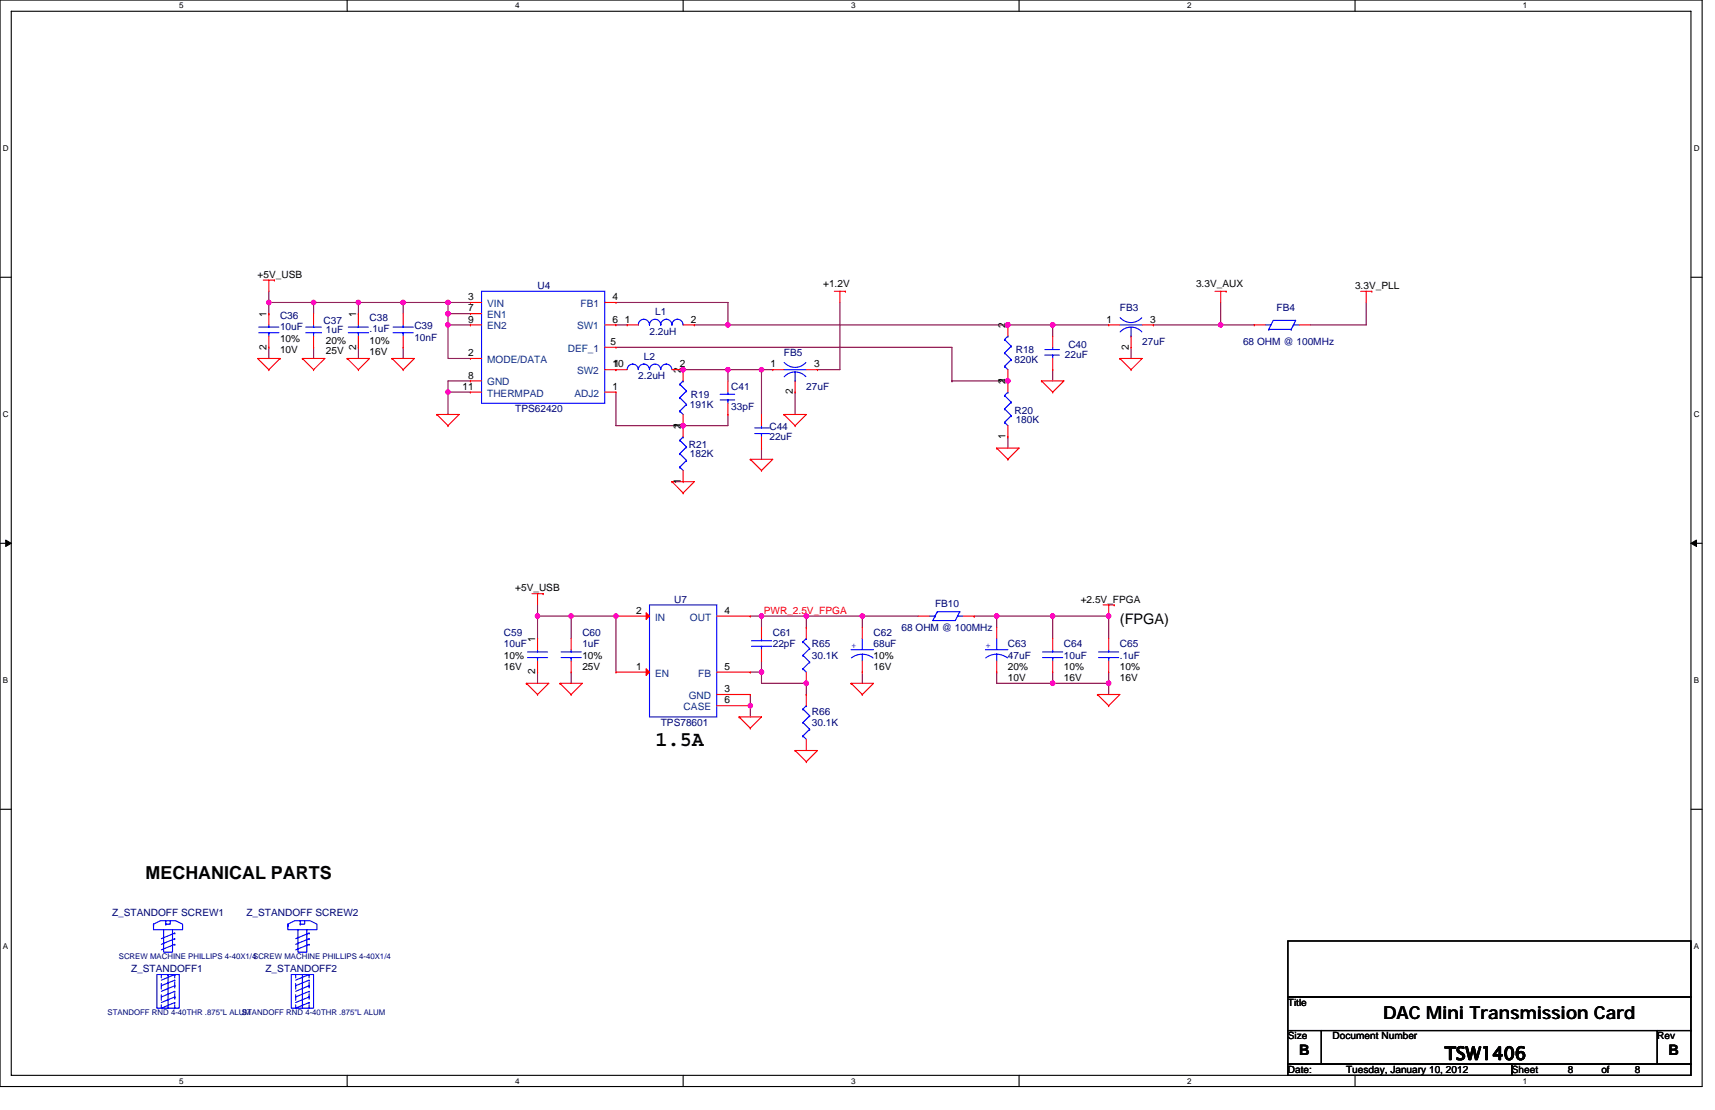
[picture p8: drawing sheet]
<svg xmlns="http://www.w3.org/2000/svg" width="432mm" height="279mm" viewBox="0 0 432 279" stroke-linecap="round" stroke-linejoin="round" font-family="sans-serif">
<path d="M0 0h428.6v273.5h-428.6zM2.8 2.8h422.9v267.9h-422.9z" fill="none" stroke="#000" stroke-width=".28"/>
<g fill="#fff">
<path d="M45.1 .3h1.1v2.3h-1.1z"/>
<path d="M45.1 271h1.1v2.2h-1.1z"/>
</g>
<path d="M87.4 0v2.8M87.4 270.7v2.8" fill="none" stroke="#000" stroke-width=".28"/>
<g fill="#fff">
<path d="M129.7 .3h1.1v2.3h-1.1z"/>
<path d="M129.7 271h1.1v2.2h-1.1z"/>
</g>
<path d="M172 0v2.8M172 270.7v2.8" fill="none" stroke="#000" stroke-width=".28"/>
<g fill="#fff">
<path d="M214.3 .3h1.1v2.3h-1.1z"/>
<path d="M214.3 271h1.1v2.2h-1.1z"/>
</g>
<path d="M256.6 0v2.8M256.6 270.7v2.8" fill="none" stroke="#000" stroke-width=".28"/>
<g fill="#fff">
<path d="M298.9 .3h1.1v2.3h-1.1z"/>
<path d="M298.9 271h1.1v2.2h-1.1z"/>
</g>
<path d="M341.2 0v2.8M341.2 270.7v2.8" fill="none" stroke="#000" stroke-width=".28"/>
<g fill="#fff">
<path d="M383.5 .3h1.1v2.3h-1.1z"/>
<path d="M383.5 271h1.1v2.2h-1.1z"/>
<path d="M.7 36.3h1.5v2.3h-1.5z"/>
<path d="M426.5 36.3h1.4v2.3h-1.4z"/>
<path d="M.7 103.3h1.5v2.2h-1.5z"/>
<path d="M426.5 103.3h1.4v2.2h-1.4z"/>
</g>
<path d="M0 69.8h2.8M425.7 69.8h2.9" fill="none" stroke="#000" stroke-width=".28"/>
<g fill="#fff">
<path d="M.7 170.2h1.4v2.3h-1.4z"/>
<path d="M426.5 170.2h1.3v2.3h-1.3z"/>
</g>
<path d="M0 136.8h2.8M425.7 136.8h2.9" fill="none" stroke="#000" stroke-width=".28"/>
<path d="M1.4 135.9l1.4 .9-1.4 .8zM425.7 136.8l1.4-.9v1.7z" fill="#000" stroke="#000" stroke-width=".25"/>
<g fill="#fff">
<path d="M.7 237.2h1.4v2.2h-1.4z"/>
<path d="M426.4 237.2h1.4v2.2h-1.4z"/>
</g>
<path d="M0 203.7h2.8M425.7 203.7h2.9M324.3 236.9h101.4v14.1h-101.4zM324.3 251h101.4v8.4h-101.4zM324.3 259.4h8.4v8.5h-8.4zM332.7 259.4h84.6v8.5h-84.6zM417.3 259.4h8.4v8.5h-8.4zM324.3 267.9h56.3v2.8h-56.3zM380.6 267.9h45.1v2.8h-45.1z" fill="none" stroke="#000" stroke-width=".28"/>
<g fill="none" stroke="#800040" stroke-width=".28">
<path d="M67.7 76.1h11.3v2.9M67.7 76.1h.1M67.7 73.3v2.8M67.7 76.1v2.9M79 76.1h11.2v2.9M79 76.1h.1M90.2 76.1h11.3v2.9M90.2 76.1h.1M101.5 76.1h11.3v2.9M101.5 76.1h.1M112.8 79h.1M112.8 76.1h.1"/>
<path d="M112.8 79h5.6M112.8 76.1h5.6M112.8 79v2.8M155.1 76.1h28.2v5.7M211.5 76.1v16.9h-5.7M307.3 76.1v5.7M344 76.1v5.7h-14.1M67.7 87.4v2.8M79 87.4v2.8M90.2 87.4v2.8M101.5 87.4v2.8M112.8 81.8h.1"/>
<path d="M112.8 81.8v8.4h5.6M112.8 98.7h.1M112.8 98.7v5.6M112.8 81.8h5.6M112.8 98.7h5.6M118.4 95.9h-5.6v2.8M155.1 81.8h2.8M155.1 87.4h84.6v8.5M155.1 98.7v8.4h16.9M172 93h.1M172 93h22.6M174.8 81.8h8.5"/>
<path d="M183.3 81.8h.1M183.3 93v2.9M183.3 93h.1M183.3 81.8h95.8M191.7 93h.1M191.7 93v11.3M200.2 98.7v5.6M239.7 95.9h.1M239.7 95.9h14.1M253.8 81.8h.1M265 81.8v2.8M265 93v2.9"/>
<path d="M265 81.8h.1M284.8 87.4v2.8M290.4 81.8h16.9M307.3 81.8h.1M307.3 81.8h8.5M172 107.1h.1M183.3 104.3v2.8h-11.3M191.7 112.8v2.8M253.8 110v2.8M135.3 152.3v2.8M135.3 155.1v5.6M135.3 155.1h.1"/>
<path d="M135.3 155.1h19.8M143.8 155.1h.1M143.8 155.1v5.6M155.1 155.1h.1M155.1 155.1v14.1M188.9 155.1h2.8M191.7 155.1h.1M191.7 155.1h11.3v2.8M191.7 155.1v2.8M203 155.1h.1M203 155.1h28.2M217.1 155.1h.1"/>
<path d="M217.1 155.1v2.8M245.3 155.1h.1M245.3 155.1h5.7M251 155.1v2.8M251 155.1h14M265 155.1h.1M265 155.1h14.1M265 155.1v5.6M279.1 155.1h.1M279.1 155.1v5.6M135.3 169.2v2.8M143.8 169.2v2.8"/>
<path d="M188.9 174.8v2.8M188.9 177.6h.1M188.9 177.6v2.9M188.9 169.2h2.8M191.7 169.2v2.8h11.3v2.8M191.7 169.2h.1M191.7 166.4v2.8M203 174.8h.1M217.1 169.2v2.8M251 169.2v2.8h14M265 169.2v2.8M265 172h.1"/>
<path d="M265 172h14.1M279.1 169.2v2.8M279.1 172v2.8"/>
</g>
<g fill="#f0f" stroke="#f0f" stroke-width=".28">
<circle cx="253.7" cy="81.8" r=".55"/>
<circle cx="183.3" cy="81.8" r=".55"/>
<circle cx="265" cy="81.8" r=".55"/>
<circle cx="253.7" cy="95.9" r=".55"/>
<circle cx="172" cy="93" r=".56"/>
<circle cx="112.8" cy="78.9" r=".55"/>
<circle cx="101.5" cy="76.1" r=".56"/>
<circle cx="191.7" cy="93" r=".55"/>
<circle cx="172" cy="107.1" r=".56"/>
<circle cx="112.8" cy="81.8" r=".55"/>
<circle cx="67.7" cy="76.1" r=".55"/>
<circle cx="78.9" cy="76.1" r=".55"/>
<circle cx="90.2" cy="76.1" r=".55"/>
<circle cx="112.8" cy="98.7" r=".55"/>
<circle cx="112.8" cy="76.1" r=".55"/>
<circle cx="183.3" cy="93" r=".55"/>
<circle cx="307.3" cy="81.8" r=".55"/>
<circle cx="155.1" cy="155.1" r=".55"/>
<circle cx="143.8" cy="155.1" r=".56"/>
<circle cx="279.1" cy="155.1" r=".55"/>
<circle cx="279.1" cy="172" r=".56"/>
<circle cx="265" cy="172" r=".56"/>
<circle cx="265" cy="155.1" r=".55"/>
<circle cx="250.9" cy="155.1" r=".55"/>
<circle cx="217.1" cy="155.1" r=".55"/>
<circle cx="203" cy="155.1" r=".55"/>
<circle cx="188.9" cy="177.6" r=".55"/>
<circle cx="135.3" cy="155.1" r=".55"/>
<circle cx="191.7" cy="155.1" r=".55"/>
<circle cx="203" cy="172" r=".56"/>
<circle cx="191.7" cy="169.2" r=".55"/>
</g>
<g fill="none" stroke="#f00" stroke-width=".28">
<path d="M66.3 70.5h2.8M67.7 70.5v2.8M67.7 79h.1M67.7 79v2.8M69.1 70.5h.1M79 79v2.8M90.2 79h.1M90.2 79v2.8M101.5 79v2.8M118.4 76.1h.1M118.4 79h.1M118.4 76.1h2.8"/>
<path d="M118.4 79h2.8M152.3 76.1h2.8M155.1 76.1h.1M210.1 73.3h2.8M211.5 73.3v2.8M212.9 73.3h.1M305.9 73.3h2.8M307.3 73.3v2.8M308.7 73.3h.1M342.6 73.3h2.8M344 73.3v2.8M345.4 73.3h.1"/>
<path d="M67.7 93h.1M67.7 87.4h.1M67.7 84.6v2.8M70.5 90.2h-5.6l2.8 2.8M70.5 90.2h.1M70.5 90.2l-2.8 2.8M76.1 90.2h5.7l-2.8 2.8M76.1 90.2h.1M76.1 90.2l2.9 2.8M79 93h.1M79 87.4h.1M79 84.6v2.8"/>
<path d="M87.4 90.2h5.6l-2.8 2.8M87.4 90.2h.1M87.4 90.2l2.8 2.8M90.2 93h.1M90.2 87.4h.1M90.2 84.6v2.8M98.7 90.2h5.6l-2.8 2.8M98.7 90.2h.1M98.7 90.2l2.8 2.8M101.5 93h.1M101.5 87.4h.1M101.5 84.6v2.8"/>
<path d="M118.4 90.2h.1M118.4 98.7h.1M118.4 81.8h.1M118.4 95.9h.1M118.4 81.8h2.8M118.4 90.2h2.8M118.4 98.7h2.8M118.4 95.9h2.8M152.3 81.8h2.8M152.3 93h5.6M152.3 98.7h2.8M152.3 87.4h2.8"/>
<path d="M155.1 98.7h.1M155.1 87.4h.1M155.1 93h.1M155.1 81.8h.1M157.9 81.8h.1M157.9 81.8h2.8M169.2 93h2.8M172 93h.1M172 93v2.9M172 81.8h2.8M174.8 81.8h.1M183.3 95.9v2.8"/>
<path d="M194.6 93h.1M194.6 93h2.8M200.2 98.7h.1M200.2 95.9v2.8M203 93h2.8M205.8 93h.1M253.8 95.9h.1M253.8 81.8h.1M253.8 81.8v2.8M253.8 93v5.7M262.2 95.9h5.7l-2.9 2.8M262.2 95.9h.1"/>
<path d="M262.2 95.9l2.8 2.8M265 98.7h.1M265 84.6v2.8M265 93h.1M265 90.2v2.8M279.1 81.8h.1M279.1 81.8h2.9M282 90.2h5.6l-2.8 2.8M282 90.2h.1M282 90.2l2.8 2.8M284.8 93h.1M284.8 87.4h.1"/>
<path d="M284.8 84.6v2.8M287.6 81.8h2.8M290.4 81.8h.1M315.8 81.8h.1M315.8 81.8h2.8M327.1 81.8h2.8M110 104.3h5.6l-2.8 2.8M110 104.3h.1M110 104.3l2.8 2.8M112.8 107.1h.1M172 107.1h.1M172 104.3v5.7"/>
<path d="M172 118.4v2.8M183.3 104.3h.1M183.3 101.5v2.8M188.9 115.6h5.7l-2.9 2.8M188.9 115.6h.1M188.9 115.6l2.8 2.8M191.7 118.4h.1M191.7 104.3v2.8M191.7 112.8h.1M191.7 110v2.8M197.4 104.3h5.6l-2.8 2.8M197.4 104.3h.1"/>
<path d="M197.4 104.3l2.8 2.8M200.2 107.1h.1M251 112.8h5.6l-2.8 2.8M251 112.8h.1M251 112.8l2.8 2.8M253.8 115.6h.1M253.8 110h.1M253.8 107.1v2.9M169.2 121.2h5.6l-2.8 2.9M169.2 121.2h.1M169.2 121.2l2.8 2.9M172 124.1h.1"/>
<path d="M172 121.2h.1M133.9 149.4h2.9M135.3 149.4v2.9M136.8 149.4h.1M155.1 155.1h.1M155.1 155.1h8.4M180.5 155.1h8.4M188.9 155.1h.1M191.7 157.9v2.8M203 157.9h.1M203 157.9v2.8M217.1 157.9v2.8"/>
<path d="M231.2 155.1h2.8M242.5 155.1h2.8M245.3 155.1h.1M251 157.9v2.8M277.7 152.3h2.8M279.1 152.3v2.8M280.5 152.3h.1M132.5 172h5.7l-2.9 2.8M132.5 172h.1M132.5 172l2.8 2.8M135.3 174.8h.1M135.3 160.7h.1"/>
<path d="M135.3 169.2h.1M135.3 160.7v2.8M135.3 166.4v2.8M141 172h5.6l-2.8 2.8M141 172h.1M141 172l2.8 2.8M143.8 174.8h.1M143.8 160.7v2.8M143.8 169.2h.1M143.8 166.4v2.8M155.1 169.2h.1M155.1 169.2h8.4"/>
<path d="M180.5 169.2h8.4M180.5 174.8h8.4M180.5 177.6h8.4M188.9 169.2h.1M188.9 174.8h.1M188.9 177.6h.1M191.7 166.4h.1M191.7 163.5v2.9M203 174.8h.1M203 169.2v2.8M203 174.8v2.8M214.3 172h5.6l-2.8 2.8"/>
<path d="M214.3 172h.1M214.3 172l2.8 2.8M217.1 174.8h.1M217.1 169.2h.1M217.1 166.4v2.8M251 169.2h.1M251 166.4v2.8M265 160.7v2.8M265 169.2h.1M265 166.4v2.8M276.3 174.8h5.7l-2.9 2.8M276.3 174.8h.1"/>
<path d="M276.3 174.8l2.8 2.8M279.1 177.6h.1M279.1 160.7v2.8M279.1 169.2h.1M279.1 166.4v2.8M186.1 180.5h5.6l-2.8 2.8M186.1 180.5h.1M186.1 180.5l2.8 2.8M188.9 183.3h.1M200.2 188.9h5.6l-2.8 2.8M200.2 188.9h.1M200.2 188.9l2.8 2.8"/>
<path d="M203 191.7h.1M203 186.1v2.8"/>
</g>
<g fill="none" stroke="#00f" stroke-width=".28">
<path d="M121.2 73.3h31.1v28.2h-31.1zM282 79.9a3.6 3.6 0 0 0 5.5 .1M65.2 83.8h5M65.2 82.3h5M67.7 81.8v.5M67.7 83.8h.1M67.7 83.8v.8M77 83.8h3.9M77 82.3h3.9M79 81.8v.5M79 83.8h.1M79 83.8v.8"/>
<path d="M87.7 83.8h5.1M87.7 82.3h5.1M90.2 81.8v.5M90.2 83.8h.1M90.2 83.8v.8M99 83.8h5.1M99 82.3h5.1M101.5 81.8v.5M101.5 83.8h.1M101.5 83.8v.8M157.9 93a1.38 1.38 0 0 1 1.4-1.3 1.4 1.4 0 0 1 1.4 1.3 1.41 1.41 0 0 1 1.4-1.3 1.4 1.4 0 0 1 1.4 1.3 1.42 1.42 0 0 1 1.4-1.3 1.42 1.42 0 0 1 1.4 1.3 1.42 1.42 0 0 1 1.4-1.3h.1a1.4 1.4 0 0 1 1.4 1.3M160.7 81.8a1.38 1.38 0 0 1 1.4-1.4 1.4 1.4 0 0 1 1.4 1.4 1.41 1.41 0 0 1 1.4-1.4 1.41 1.41 0 0 1 1.4 1.4h.1a1.38 1.38 0 0 1 1.3-1.4h.1a1.4 1.4 0 0 1 1.4 1.4 1.38 1.38 0 0 1 1.4-1.4 1.4 1.4 0 0 1 1.4 1.4"/>
<path d="M171.2 96.7h.1M171.2 96.7l1.6 1.7M172 95.9h.1M172 95.9l-.8 .8M172.8 98.4h.1M172.8 98.4l-1.6 1.7M181.3 99.3h3.7M183.3 98.7v.6M197.4 93h5.6M197.4 91.2a3.6 3.6 0 0 0 5.5 0M200.2 95.9h.1M200.2 93.6v2.3"/>
<path d="M202.9 94.8a3.7 3.7 0 0 0-5.5 0M252.9 99.5h.1M252.9 92.2h.1M252.9 88.8h.1M252.9 85.4h.1M252.9 99.5l1.7 1.7M252.9 92.2l.9 .8M252.9 88.8l1.7 1.7M252.9 85.4l1.7 1.7M253.8 98.7h.1M253.8 84.6h.1M253.8 98.7l-.9 .8"/>
<path d="M253.8 84.6l-.9 .8M254.6 90.5h.1M254.6 87.1h.1M254.6 90.5l-1.7 1.7M254.6 87.1l-1.7 1.7M263.1 89.4h3.6M263.1 88h3.6M265 87.4v.6M265 89.4h.1M265 89.4v.8M282 81.8h5.6M284.8 84.6h.1"/>
<path d="M284.8 82.3v2.3M287.5 83.5a3.7 3.7 0 0 0-5.5 .1M318.6 81.8h1.4M319.4 82.9h.1M319.4 82.9l1.2-2.3h5.6l-1.1 2.3M319.4 82.9h5.7M325.1 82.9h.1M325.6 81.8h.1M325.6 81.8h1.5M171.2 117.6h.1M171.2 114.2h.1M171.2 110.8h.1"/>
<path d="M171.2 103.5h.1M171.2 100.1h.1M171.2 117.6l.8 .8M171.2 114.2l1.6 1.7M171.2 110.8l1.6 1.7M171.2 103.5l.8 .8M171.2 100.1l1.6 1.7M172 110h.1M172 110l-.8 .8M172.8 115.9h.1M172.8 112.5h.1M172.8 101.8h.1"/>
<path d="M172.8 115.9l-1.6 1.7M172.8 112.5l-1.6 1.7M172.8 101.8l-1.6 1.7M181.3 100.7h3.7M183.3 100.7h.1M183.3 100.7v.8M190 109.1h3.7M190 107.7h3.7M191.7 107.1v.6M191.7 109.1h.1M191.7 109.1v.9M252.9 106.3h.1"/>
<path d="M252.9 102.9h.1M252.9 106.3l.9 .8M252.9 102.9l1.7 1.7M254.6 104.6h.1M254.6 101.2h.1M254.6 104.6l-1.7 1.7M254.6 101.2l-1.7 1.7M163.5 152.3h17v28.2h-17zM234 155.1h1.4M235.4 155.1h.1M236 154h.1M236 154l-1.1 2.2h5.6l1.1-2.2"/>
<path d="M236 154h5.6M241.1 155.1h1.4M241.6 154h.1M132.8 165.5h5.1M132.8 164.1h5.1M135.3 163.5v.6M135.3 165.5h.1M135.3 165.5v.9M141.3 165.5h5M141.3 164.1h5M143.8 163.5v.6M143.8 165.5h.1"/>
<path d="M143.8 165.5v.9M189.2 162.7h5.1M189.2 161.3h5.1M191.7 160.7v.6M191.7 162.7h.1M191.7 162.7v.8M202.2 178.5h.1M202.2 168.3h.1M202.2 165h.1M202.2 161.6h.1M202.2 178.5l1.7 1.7M202.2 168.3l.8 .9"/>
<path d="M202.2 165l1.7 1.6M202.2 161.6l1.7 1.7M203 177.6h.1M203 160.7h.1M203 177.6l-.8 .9M203 160.7l-.8 .9M203.9 166.6h.1M203.9 163.3h.1M203.9 166.6l-1.7 1.7M203.9 163.3l-1.7 1.7M214.3 163.5h5.6M217.1 164.7l-1.5 .2-1.2 .7"/>
<path d="M217.1 164.7l1.4 .2 1.3 .7M217.1 164.7v1.7M217.1 160.7v2.8M248.1 163.5h5.7M250.9 164.7l-1.4 .2-1.3 .7M250.9 164.7l1.5 .2 1.3 .7M251 164.7v1.7M251 160.7v2.8M262.5 165.5h5.1M262.5 164.1h5.1M265 163.5v.6M265 165.5h.1"/>
<path d="M265 165.5v.9M276.6 165.5h5.1M276.6 164.1h5.1M279.1 163.5v.6M279.1 165.5h.1M279.1 165.5v.9M202.2 185.3h.1M202.2 181.9h.1M202.2 185.3l.8 .8M202.2 181.9l1.7 1.7M203.9 183.6h.1M203.9 180.2h.1"/>
<path d="M203.9 183.6l-1.7 1.7M203.9 180.2l-1.7 1.7M38.7 232.6l1.6-.8h4l1.7 .8v1.4h-2.6v5.7h-2.2v-5.7h-2.5zM41.2 234h2.2M41.7 232.6h.1M41.7 231.8v.8M42.9 231.8v.8h-1.2M44 234.9h.1M44 236.3h.1M44 237.7h.1M44 234.9l-3.4 1.4M44 236.3l-3.4 1.4"/>
<path d="M44 237.7l-3.4 1.4M72.5 232.6l1.7-.8h3.9l1.7 .8v1.4h-2.5v5.7h-2.3v-5.7h-2.5zM75 234h2.3M75.6 232.6h.1M75.6 231.8v.8M76.7 231.8v.8h-1.1M77.8 234.9h.1M77.8 236.3h.1M77.8 237.7h.1M77.8 234.9l-3.4 1.4M77.8 236.3l-3.4 1.4M77.8 237.7l-3.4 1.4"/>
<path d="M39.5 245.3h5.6v8.5h-5.6zM40.6 245.3v.8M40.6 247.6v1.4M40.6 250.4v1.4M42.3 245.3h.1M42.3 245.3v8.5M44 245.3h.1M44 246.7h.1M44 248.1h.1M44 249.5h.1M44 251h.1M44 252.3h.1"/>
<path d="M44 252.3l-3.4 1.5v-.9M44 245.3v.8M44 247.3v1.4M44 250.1v1.4M44 252.9v.9M44 245.3l-3.4 1.4M44 246.7l-3.4 1.4M44 248.1l-3.4 1.4M44 249.5l-3.4 1.5M44 251l-3.4 1.3M73.3 245.3h5.7v8.5h-5.7zM74.4 245.3v.8"/>
<path d="M74.4 247.6v1.4M74.4 250.4v1.4M76.1 245.3h.1M76.1 245.3v8.5M77.8 245.3h.1M77.8 246.7h.1M77.8 248.1h.1M77.8 249.5h.1M77.8 251h.1M77.8 252.3h.1M77.8 252.3l-3.4 1.5v-.9M77.8 245.3v.8"/>
<path d="M77.8 247.3v1.4M77.8 250.1v1.4M77.8 252.9v.9M77.8 245.3l-3.4 1.4M77.8 246.7l-3.4 1.4M77.8 248.1l-3.4 1.4M77.8 249.5l-3.4 1.5M77.8 251l-3.4 1.3"/>
</g>
<g fill="#f00" stroke="#f00" stroke-width=".28">
<path d="M162.7 154.2l.8 .9-.8 .8z"/>
<path d="M162.7 168.3l.8 .9-.8 .8z"/>
</g>
<text font-size="5.4" x="165" y="187.8">1.5A</text>
<g font-size="4.5">
<text x="36.7" y="221.3">MECHANICAL PARTS</text>
<text x="348.2" y="256.6">DAC Mini Transmission Card</text>
<text x="363.7" y="266.7">TSW1406</text>
</g>
<g font-size="3.7">
<text x="282" y="157">(FPGA)</text>
<text x="327.1" y="265.6">B</text>
<text x="420.1" y="265.6">B</text>
</g>
<g font-size="2.5">
<text x="64.9" y="69.9">+5V_USB</text>
<text x="117.9" y="75.5">3</text>
<text x="154.2" y="75.5">4</text>
<text x="207.2" y="72.2">+1.2V</text>
<text x="301.1" y="72.2">3.3V_AUX</text>
<text x="341.2" y="72.7">3.3V_PLL</text>
<text x="67.1" y="79.8" transform="rotate(-90 67.1 79.8)">1</text>
<text x="89.6" y="79.8" transform="rotate(-90 89.6 79.8)">1</text>
<text x="117.9" y="81.2">9</text>
<text x="117.9" y="78.4">7</text>
<text x="154.2" y="81.2">6</text>
<text x="157.3" y="81.2">1</text>
<text x="174" y="81.2">2</text>
<text x="253.2" y="82.6" transform="rotate(-90 253.2 82.6)">2</text>
<text x="278.6" y="81.2">1</text>
<text x="289.6" y="81.2">3</text>
<text x="67.1" y="88" transform="rotate(-90 67.1 88)">2</text>
<text x="70.5" y="86">10%</text>
<text x="70.5" y="88.8">10V</text>
<text x="82.1" y="86.6">20%</text>
<text x="82.1" y="89.1">25V</text>
<text x="89.6" y="88" transform="rotate(-90 89.6 88)">2</text>
<text x="93" y="86.6">10%</text>
<text x="93" y="89.4">16V</text>
<text x="117.9" y="89.6">2</text>
<text x="153.7" y="86.8">5</text>
<text x="284.2" y="88" transform="rotate(-90 284.2 88)">2</text>
<text x="117.9" y="95.3">8</text>
<text x="154.2" y="92.5">10</text>
<text x="154.5" y="92.5">1</text>
<text x="171.2" y="92.5">2</text>
<text x="171.4" y="93.9" transform="rotate(-90 171.4 93.9)">2</text>
<text x="194" y="92.5">1</text>
<text x="205" y="92.5">3</text>
<text x="116.4" y="98.1">11</text>
<text x="154.2" y="98.1">1</text>
<text x="199.6" y="99.3" transform="rotate(-90 199.6 99.3)">2</text>
<text x="253.2" y="96.7" transform="rotate(-90 253.2 96.7)">21</text>
<text x="171.4" y="108" transform="rotate(-90 171.4 108)">21</text>
<text x="253.2" y="110.5" transform="rotate(-90 253.2 110.5)">1</text>
<text x="171.4" y="121.8" transform="rotate(-90 171.4 121.8)">1</text>
<text x="129.7" y="148.9">+5V_USB</text>
<text x="160.1" y="154.5">2</text>
<text x="182.4" y="154.5">4</text>
<text x="272.1" y="151.7">+2.5V_FPGA</text>
<text x="134.7" y="161.6" transform="rotate(-90 134.7 161.6)">1</text>
<text x="126.9" y="165.8">10%</text>
<text x="146.6" y="165.8">10%</text>
<text x="219.9" y="165.8">10%</text>
<text x="126.9" y="168.6">16V</text>
<text x="134.7" y="169.8" transform="rotate(-90 134.7 169.8)">2</text>
<text x="146.6" y="168.6">25V</text>
<text x="160.1" y="168.6">1</text>
<text x="182.4" y="168.6">5</text>
<text x="219.9" y="168.6">16V</text>
<text x="253.8" y="171.4">10V</text>
<text x="253.8" y="168.6">20%</text>
<text x="267.9" y="168.6">10%</text>
<text x="267.9" y="171.4">16V</text>
<text x="282" y="168.6">10%</text>
<text x="282" y="171.4">16V</text>
<text x="182.4" y="174.2">3</text>
<text x="182.4" y="177">6</text>
<text x="324.3" y="253.2">Title</text>
<text x="324.3" y="261.6">Size</text>
<text x="335.5" y="261.6">Document Number</text>
<text x="417.3" y="261.6">Rev</text>
<text x="324.3" y="270.1">Date:</text>
<text x="338.9" y="270.1">Tuesday, January 10, 2012</text>
<text x="380.6" y="270.1">Sheet</text>
<text x="394.7" y="270.1">8</text>
<text x="403.2" y="270.1">of</text>
<text x="411.6" y="270.1">8</text>
</g>
<g font-size="2.5" fill="#004080">
<text x="122.7" y="77.3">VIN</text>
<text x="146.2" y="77.3">FB1</text>
<text x="122.7" y="82.9">EN2</text>
<text x="122.7" y="80.1">EN1</text>
<text x="145.3" y="82.9">SW1</text>
<text x="142.9" y="88.6">DEF_1</text>
<text x="122.7" y="91.4">MODE/DATA</text>
<text x="145.3" y="94.2">SW2</text>
<text x="122.7" y="99.8">THERMPAD</text>
<text x="122.7" y="97">GND</text>
<text x="144.6" y="99.8">ADJ2</text>
<text x="165" y="156.2">IN</text>
<text x="173.7" y="156.2">OUT</text>
<text x="165" y="170.3">EN</text>
<text x="175.8" y="170.3">FB</text>
<text x="172.1" y="178.8">CASE</text>
<text x="173.4" y="176">GND</text>
</g>
<g font-size="2.5" fill="#000080">
<text x="135.3" y="72.7">U4</text>
<text x="70.5" y="80.3">C36</text>
<text x="70.5" y="83.2">10uF</text>
<text x="81.5" y="81.5">C37</text>
<text x="82.1" y="83.7">1uF</text>
<text x="93" y="80.9">C38</text>
<text x="93" y="83.5">.1uF</text>
<text x="104.3" y="82.9">C39</text>
<text x="165" y="79.2">L1</text>
<text x="282" y="78.4">FB3</text>
<text x="321.4" y="78.4">FB4</text>
<text x="104.3" y="85.7">10nF</text>
<text x="163.5" y="84.3">2.2uH</text>
<text x="197.4" y="89.7">FB5</text>
<text x="255.7" y="88.8">R18</text>
<text x="269" y="87.7">C40</text>
<text x="287.6" y="86.8">27uF</text>
<text x="313" y="86.8">68 OHM @ 100MHz</text>
<text x="160.7" y="95.3">2.2uH</text>
<text x="162.1" y="90.5">L2</text>
<text x="255.5" y="91.4">820K</text>
<text x="268.1" y="90.2">22uF</text>
<text x="174" y="100.1">R19</text>
<text x="184.1" y="98.1">C41</text>
<text x="203" y="98.1">27uF</text>
<text x="129.7" y="103.8">TPS62420</text>
<text x="173.7" y="102.6">191K</text>
<text x="184.1" y="103.2">33pF</text>
<text x="255.5" y="104.3">R20</text>
<text x="255.7" y="106.6">180K</text>
<text x="173.4" y="112.8">R21</text>
<text x="193.7" y="108.3">C44</text>
<text x="193.7" y="110.8">22uF</text>
<text x="173.7" y="115">182K</text>
<text x="169.7" y="151.7">U7</text>
<text x="235.4" y="152.8">FB10</text>
<text x="126.9" y="160.1">C59</text>
<text x="146.6" y="160.1">C60</text>
<text x="194.6" y="160.1">C61</text>
<text x="219.9" y="160.1">C62</text>
<text x="227" y="158.7">68 OHM @ 100MHz</text>
<text x="126.9" y="163">10uF</text>
<text x="146.6" y="163">1uF</text>
<text x="194.6" y="163">22pF</text>
<text x="204.4" y="163">R65</text>
<text x="204.4" y="165.8">30.1K</text>
<text x="219.9" y="163">68uF</text>
<text x="253.8" y="163">C63</text>
<text x="253.8" y="165.8">47uF</text>
<text x="267.9" y="163">C64</text>
<text x="267.9" y="165.8">10uF</text>
<text x="282" y="163">C65</text>
<text x="282" y="165.8">.1uF</text>
<text x="204.4" y="179.9">R66</text>
<text x="166.4" y="182.7">TPS78601</text>
<text x="204.4" y="182.7">30.1K</text>
<text x="28.2" y="230.6">Z_STANDOFF SCREW1</text>
<text x="62" y="230.6">Z_STANDOFF SCREW2</text>
<text x="33" y="244.7">Z_STANDOFF1</text>
<text x="66.8" y="244.7">Z_STANDOFF2</text>
</g>
<text font-size="2.5" fill="#f00" x="192.3" y="154.5">PWR_2.5V_FPGA</text>
<g font-size="2.5" fill="#00f">
<text x="214.3" y="163">+</text>
<text x="248.1" y="163">+</text>
</g>
<g font-size="2">
<text x="45.1" y="2.1">5</text>
<text x="129.7" y="2.1">4</text>
<text x="214.3" y="2.1">3</text>
<text x="298.9" y="2.1">2</text>
<text x="383.5" y="2.1">1</text>
<text x=".7" y="38.1">D</text>
<text x="426.5" y="38.1">D</text>
<text x=".7" y="105.1">C</text>
<text x="426.5" y="105.1">C</text>
<text x=".7" y="172">B</text>
<text x="426.5" y="172">B</text>
<text x=".7" y="239">A</text>
<text x="426.5" y="239">A</text>
<text x="45.1" y="272.8">5</text>
<text x="129.7" y="272.8">4</text>
<text x="214.3" y="272.8">3</text>
<text x="298.9" y="272.8">2</text>
<text x="383.5" y="272.8">1</text>
</g>
<g font-size="2" fill="#000080">
<text x="29.9" y="241.4">SCREW MACHINE PHILLIPS 4-40X1/4SCREW MACHINE PHILLIPS 4-40X1/4</text>
<text x="27.1" y="255.5">STANDOFF RND 4-40THR .875&quot;L ALUM</text>
<text x="60.9" y="255.5">STANDOFF RND 4-40THR .875&quot;L ALUM</text>
</g>
</svg>
